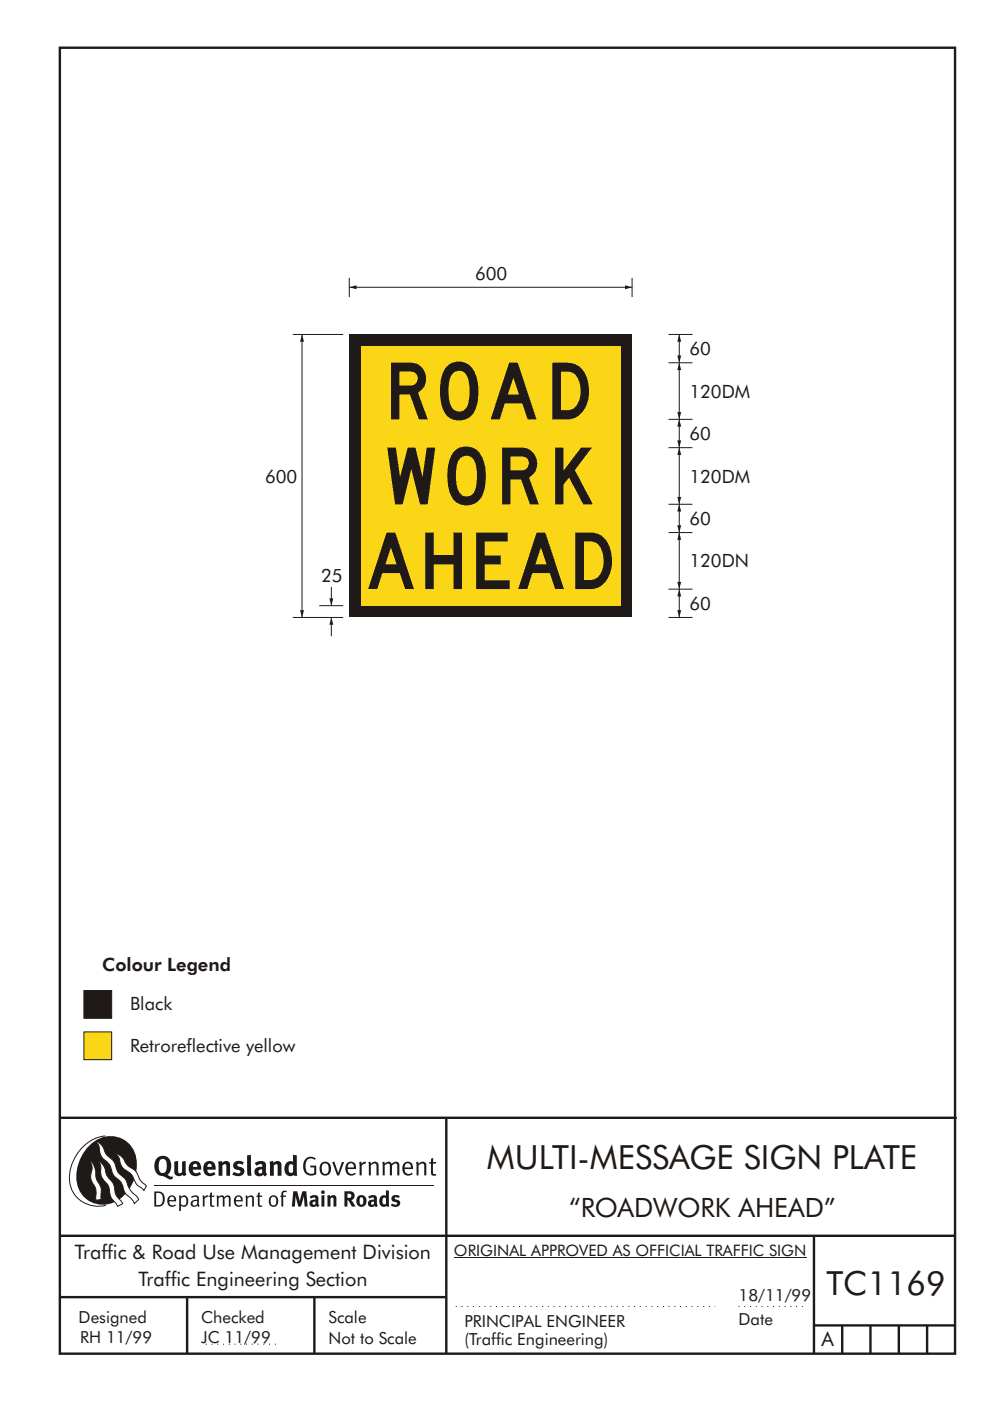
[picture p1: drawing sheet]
<svg xmlns="http://www.w3.org/2000/svg" width="210mm" height="297mm" viewBox="0 0 210 297" stroke-linecap="round" stroke-linejoin="round" font-family="sans-serif">
<g fill="none" stroke="#1f1a17" stroke-width=".51">
<path d="M12.7 10.1h189.9v276.9h-189.9zM12.7 237h190.3M94.7 236.9v50.1M12.7 262h190M12.7 275h82M39.7 275v12M66.7 275v12M172.7 262v25M172.7 281h30M178.7 281v6M184.7 281v6M190.7 281v6"/>
<path d="M196.7 281v6"/>
</g>
<path d="M96.7 277h55M156.7 277h14M43.7 285h15" fill="none" stroke="#1f1a17" stroke-width=".21" stroke-dasharray=".2 1" stroke-linecap="butt"/>
<path d="M17.8 218.8h5.9v5.9h-5.9z" fill-rule="evenodd" fill="#fad617" stroke="#1f1a17" stroke-width=".21"/>
<path d="M17.8 210h5.9v5.9h-5.9z" fill-rule="evenodd" fill="#1f1a17" stroke="#1f1a17" stroke-width=".21"/>
<path d="M144.1 124.9v6" fill="none" stroke="#1f1a17" stroke-width=".21"/>
<g fill="#1f1a17">
<path d="M143.7 129.4h.8l-.4 1.5z" fill-rule="evenodd"/>
<path d="M144.1 124.9l.4 1.6h-.8z" fill-rule="evenodd"/>
</g>
<path d="M144.1 112.9v12" fill="none" stroke="#1f1a17" stroke-width=".21"/>
<g fill="#1f1a17">
<path d="M143.7 123.4h.8l-.4 1.5z" fill-rule="evenodd"/>
<path d="M144.1 112.9l.4 1.6h-.8z" fill-rule="evenodd"/>
</g>
<path d="M74.1 60.9h60.1" fill="none" stroke="#1f1a17" stroke-width=".21"/>
<g fill="#1f1a17">
<path d="M74.1 70.9h60v60h-60z"/>
<path d="M132.6 60.5l1.6 .4-1.6 .4 1.6-.4-1.6 .4z" fill-rule="evenodd"/>
<path d="M74.1 60.9l1.5-.4v.8z" fill-rule="evenodd"/>
</g>
<path d="M76.6 73.4h55v55h-55z" fill="#fad617"/>
<path d="M74.1 58.9v4.1M134.1 58.9v4.1M144.1 106.9v6M141.8 130.9h5.1M141.8 124.9h5.1" fill="none" stroke="#1f1a17" stroke-width=".21"/>
<g fill="#1f1a17">
<path d="M143.7 111.4h.8l-.4 1.5z" fill-rule="evenodd"/>
<path d="M144.1 106.9l.4 1.6h-.8z" fill-rule="evenodd"/>
</g>
<path d="M144.1 94.9v12M141.8 112.9h5.1M141.8 106.9h5.1" fill="none" stroke="#1f1a17" stroke-width=".21"/>
<g fill="#1f1a17">
<path d="M143.7 105.4h.8l-.4 1.5z" fill-rule="evenodd"/>
<path d="M144.1 94.9l.4 1.6h-.8z" fill-rule="evenodd"/>
</g>
<path d="M144.1 88.9v6" fill="none" stroke="#1f1a17" stroke-width=".21"/>
<g fill="#1f1a17">
<path d="M143.7 93.4h.8l-.4 1.5z" fill-rule="evenodd"/>
<path d="M144.1 88.9l.4 1.6h-.8z" fill-rule="evenodd"/>
</g>
<path d="M144.1 76.9v12M141.8 94.9h5.1M141.8 88.9h5.1" fill="none" stroke="#1f1a17" stroke-width=".21"/>
<g fill="#1f1a17">
<path d="M143.7 87.4h.8l-.4 1.5z" fill-rule="evenodd"/>
<path d="M144.1 76.9l.4 1.6h-.8z" fill-rule="evenodd"/>
</g>
<path d="M144.1 70.9v6" fill="none" stroke="#1f1a17" stroke-width=".21"/>
<g fill="#1f1a17">
<path d="M143.7 75.4h.8l-.4 1.5z" fill-rule="evenodd"/>
<path d="M144.1 70.9l.4 1.6h-.8z" fill-rule="evenodd"/>
</g>
<path d="M141.8 76.9h5.1M141.8 70.9h5.1M70.3 124.4v4" fill="none" stroke="#1f1a17" stroke-width=".21"/>
<path d="M69.9 126.9h.8l-.4 1.5 .4-1.5-.4 1.5z" fill-rule="evenodd" fill="#1f1a17"/>
<path d="M70.3 130.9v4" fill="none" stroke="#1f1a17" stroke-width=".21"/>
<path d="M70.3 130.9l.4 1.6h-.8z" fill-rule="evenodd" fill="#1f1a17"/>
<path d="M62.1 70.9h10.7M64.1 70.9v60M62.1 130.9h10.7M67.7 128.4h5.1" fill="none" stroke="#1f1a17" stroke-width=".21"/>
<g fill="#1f1a17">
<path d="M63.7 129.4h.8l-.4 1.5z" fill-rule="evenodd"/>
<path d="M64.1 70.9l.4 1.6h-.8z" fill-rule="evenodd"/>
</g>
<path d="M96.3 266.7h74.7" fill="none" stroke="#1f1a17" stroke-width=".21"/>
<g fill="#1f1a17">
<path d="M64.9 245.6a1.61 1.61 0 0 1 2.1 0l-.2 .3a1.17 1.17 0 0 0-1.4-.2 1.17 1.17 0 0 0-.6 1.3 1.42 1.42 0 0 0 1.2 1.9l.7-.2v-1.2h-.8l-.1-.4h1.3v1.9a1.82 1.82 0 0 1-2.2-.1 1.82 1.82 0 0 1-.6-2.1l.2-.7z" fill-rule="evenodd"/>
<path d="M68.2 246.5a1.77 1.77 0 0 0 .4 2.7 1.39 1.39 0 0 0 1.4-.5 1.39 1.39 0 0 0 .2-1.5 1.19 1.19 0 0 0-2-.7zM68.5 246.8a.83 .83 0 0 1 1 .1 .83 .83 0 0 1 .2 1 .75 .75 0 0 1-.6 1 .75 .75 0 0 1-.8-.8v-.9z" fill-rule="evenodd"/>
<path d="M70.5 246.4l.4-.1 .8 2.4 .8-2.3h.5l-1.1 2.8h-.4z" fill-rule="evenodd"/>
<path d="M73.6 246.7a1.74 1.74 0 0 0 .5 2.5h.9l.5-.3-.2-.3a.89 .89 0 0 1-1.1 .2 .89 .89 0 0 1-.4-.9h1.7a1.15 1.15 0 0 0-.4-1.4 1.15 1.15 0 0 0-1.5 .2zM74 246.9a.67 .67 0 0 1 .8-.2 .67 .67 0 0 1 .3 .8h-1.3z" fill-rule="evenodd"/>
<path d="M76.2 246.4l.4-.1 .1 .4 .5-.4h.5l-.2 .5a.61 .61 0 0 0-.8 .6v1.8h-.4z" fill-rule="evenodd"/>
<path d="M78.1 246.4l.5-.1 .1 .4a.89 .89 0 0 1 .9-.4 .89 .89 0 0 1 .7 .7v2.2h-.4v-2.2l-.1-.2-.3-.1-.8 .4v2.1h-.4z" fill-rule="evenodd"/>
<path d="M81.1 246.4l.4-.1 .1 .4a.83 .83 0 0 1 .8-.4 .83 .83 0 0 1 .7 .5 .86 .86 0 0 1 .9-.5 .86 .86 0 0 1 .7 .7v2.2h-.4l-.1-2.3a.5 .5 0 0 0-.8 0l-.2 .2v2.1h-.5v-2.2l-.4-.3-.7 .4v2.1h-.4z" fill-rule="evenodd"/>
<path d="M85.7 246.7a1.74 1.74 0 0 0 .5 2.5h.9l.5-.3-.2-.3a.89 .89 0 0 1-1.1 .2 .89 .89 0 0 1-.4-.9h1.7a1.15 1.15 0 0 0-.5-1.4 1.15 1.15 0 0 0-1.4 .2zM86 246.9a.67 .67 0 0 1 .9-.2 .67 .67 0 0 1 .3 .8h-1.3z" fill-rule="evenodd"/>
<path d="M88.3 246.4l.4-.1 .1 .4a.89 .89 0 0 1 .9-.4 .89 .89 0 0 1 .8 .7v2.2h-.5v-2.2l-.1-.2-.3-.1-.8 .4v2.1h-.4z" fill-rule="evenodd"/>
<path d="M91.5 245.6l.4-.1v.9h.7l-.2 .3h-.5v2.1l.1 .1h.5l.1 .3a.71 .71 0 0 1-1.2-.6v-1.9h-.3v-.3h.3z" fill-rule="evenodd"/>
<path d="M37 246.3l.8-.2v2a.46 .46 0 0 0 .2 .6 .46 .46 0 0 0 .6-.2v-2.2l.8-.2v2.4l.2 .5-.6 .4-.2-.3a1.03 1.03 0 0 1-1.2 .2 1.03 1.03 0 0 1-.6-1z" fill-rule="evenodd"/>
<path d="M40.4 246.6a1.64 1.64 0 0 0 0 2.3 1.64 1.64 0 0 0 2.3 .1l-.4-.5a.78 .78 0 0 1-.9 .3 .78 .78 0 0 1-.5-.8h1.8a1.37 1.37 0 0 0-.6-1.6 1.37 1.37 0 0 0-1.7 .2zM41.1 246.9a.48 .48 0 0 1 .6-.1 .48 .48 0 0 1 .2 .6h-1z" fill-rule="evenodd"/>
<path d="M43.5 246.6a1.65 1.65 0 0 0-.2 2 1.65 1.65 0 0 0 1.9 .7l.5-.3-.3-.5a.78 .78 0 0 1-.9 .3 .78 .78 0 0 1-.5-.8h1.8a1.37 1.37 0 0 0-.6-1.6 1.37 1.37 0 0 0-1.7 .2zM44.1 246.9a.48 .48 0 0 1 .6-.1 .48 .48 0 0 1 .2 .6h-.9z" fill-rule="evenodd"/>
<path d="M46.3 246.3l.7-.2 .1 .4a.95 .95 0 0 1 1-.3 .95 .95 0 0 1 .7 .8v2.3h-.8v-2.3l-.3-.2-.5 .3v2.2h-.8z" fill-rule="evenodd"/>
<path d="M49.7 246.5a1.73 1.73 0 0 1 2-.1l-.2 .6-.6-.2a.42 .42 0 0 0-.6 .2l.2 .3a1.23 1.23 0 0 1 1.4 1 1.47 1.47 0 0 1-2.3 .9l-.3-.2 .3-.6 .7 .4a.47 .47 0 0 0 .7-.4 .87 .87 0 0 0-1-.5l-.4-.2-.1-.4z" fill-rule="evenodd"/>
<path d="M54.1 246.6l.3 .6 .3-.2a.62 .62 0 0 1 .9 0l.1 .4a1.21 1.21 0 0 0-1.4 .3 1.21 1.21 0 0 0-.1 1.3 1.19 1.19 0 0 0 1.6 .1l.5 .3 .4-.4-.3-.4v-1.4a.96 .96 0 0 0-1.3-1zM55 248l.6-.1v.7a.43 .43 0 0 1-.6 .1 .43 .43 0 0 1 0-.7z" fill-rule="evenodd"/>
<path d="M57.2 246.3l.7-.2 .1 .4a.95 .95 0 0 1 1-.3 .95 .95 0 0 1 .7 .8v2.3h-.8v-2.3l-.2-.2-.6 .3v2.2h-.8z" fill-rule="evenodd"/>
<path d="M62.2 244.8v1.5a1.29 1.29 0 0 0-1.4 .2 1.29 1.29 0 0 0-.5 1.3 1.24 1.24 0 0 0 .6 1.4 1.24 1.24 0 0 0 1.4-.1l.1 .2h.7l-.1-4.3zM61.5 246.9l.4-.1 .3 .2v1.5l-.3 .1a.48 .48 0 0 1-.6-.4 1.52 1.52 0 0 1 .2-1.3z" fill-rule="evenodd"/>
<path d="M52.4 245l.8-.2 .2 4.5h-.8l-.1-.2z" fill-rule="evenodd"/>
</g>
<path d="M22.4 240.8a9 9 0 0 0-7.4 10.9 6.2 6.2 0 0 0 7.5 3.8M32.7 251.4h59.4" fill="none" stroke="#1f1a17" stroke-width=".21"/>
<path d="M19.1 242.7a5.7 5.7 0 0 1 6.5-1.4 5.7 5.7 0 0 1 3.4 5.7 8.6 8.6 0 0 1-6.2 8.3 5.7 5.7 0 0 1-6.5-7 9.9 9.9 0 0 1 2.8-5.6z" fill-rule="evenodd" fill="#1f1a17"/>
<path d="M24.5 244.5a3.1 3.1 0 0 1 2.3 2.2l.7 .7a3.2 3.2 0 0 1 2 2.4l.4 .6 1.2 1.1-.6 .9-.2-.3a3.5 3.5 0 0 1-1.9-2.1 3.8 3.8 0 0 0-2.1-2.1 3.5 3.5 0 0 1-1-2.3zM20.4 241.9a3.4 3.4 0 0 1 1.9 2.5l.7 .8a3.3 3.3 0 0 1 1.7 2.6 4.4 4.4 0 0 0 1.7 2l.3 .3a6.1 6.1 0 0 0 2.5 3.7l.2 .5-.9 .9a6.1 6.1 0 0 0-1.9-2.2l-.4-.8a3.6 3.6 0 0 0-1.9-2.8l-.6-1a3.6 3.6 0 0 0-1.9-2.8 3.7 3.7 0 0 1-.8-2.4zM21 246.1a3.4 3.4 0 0 1 1.5 2.8l.6 .9a3.8 3.8 0 0 1 1.4 3.1l.3 .7 1.2 1.6-1 .6-.5-.8a3.2 3.2 0 0 1-1.3-2.8 4.3 4.3 0 0 0-1.4-2.2 4.7 4.7 0 0 1-.5-2.9zM19.2 246.1a5.1 5.1 0 0 1 1.2 3.7l.3 .7a3.1 3.1 0 0 1 .7 3l.1 .8-1.1 .2-.1-.8a3.5 3.5 0 0 0-.9-3.2 3.6 3.6 0 0 1 .1-2.6z" fill-rule="evenodd" fill="#fff" stroke="#1f1a17" stroke-width=".21"/>
<g fill="#1f1a17">
<path d="M33.4 245.5a2.51 2.51 0 0 0 .4 3.7l.8 .1a2.78 2.78 0 0 0 2 .7l.2-.5h-.6l-.7-.4a2.56 2.56 0 0 0 0-3.8 1.83 1.83 0 0 0-2.1 .2zM34 245.9a.87 .87 0 0 1 1 0 .87 .87 0 0 1 .4 .9v.4a1.17 1.17 0 0 1-.9 1.5l-.3-.1a2.38 2.38 0 0 1-.2-2.7z" fill-rule="evenodd"/>
<path d="M33.1 252.9v2.6a1.12 1.12 0 0 0 1.2-.3 1.12 1.12 0 0 0 .2-1.2l-.1-.5-.3-.4zM32.7 252.6h1.1a1.67 1.67 0 0 1 1.2 1.7 1.67 1.67 0 0 1-1.3 1.5h-1zM36.1 253.9l-.2 .5h1.1a.55 .55 0 0 0-.3-.6 .55 .55 0 0 0-.6 .1zM35.8 253.8a.95 .95 0 0 1 1.2-.2 .95 .95 0 0 1 .4 1.1h-1.5a.72 .72 0 0 0 .4 .8 .72 .72 0 0 0 .9-.2l.1 .3a1.15 1.15 0 0 1-1.5 0 1.15 1.15 0 0 1-.2-1.5zM38.4 254.1v1.2a.7 .7 0 0 0 .9 .1 .7 .7 0 0 0 .2-.9 .61 .61 0 0 0-.4-.7 .61 .61 0 0 0-.7 .3zM38 253.5l.3-.1 .1 .4a.95 .95 0 0 1 1.2-.2 .95 .95 0 0 1 .3 1.2 .92 .92 0 0 1-.5 1 .92 .92 0 0 1-1-.2v1.1l-.4 .1zM40.9 254.8a.5 .5 0 0 0 .2 .8 .5 .5 0 0 0 .7-.4v-.6zM40.5 253.7a1 1 0 0 1 1.7 .3v1.4l.2 .2-.2 .3-.3-.3a.78 .78 0 0 1-1.4-.1 .78 .78 0 0 1 .8-1.1h.5a.58 .58 0 0 0-.3-.7 .58 .58 0 0 0-.7 .3zM43 253.5l.3-.1 .1 .4 .3-.3 .5-.1-.2 .4a.52 .52 0 0 0-.6 .6v1.4h-.4zM44.6 252.9l.4-.1-.1 .7h.6l-.1 .3h-.5v1.5a.35 .35 0 0 0 .6 .3v.2a.57 .57 0 0 1-.6 .1 .57 .57 0 0 1-.3-.5v-1.6h-.3v-.3h.3zM45.9 253.5l.4-.1 .1 .4 .2-.2a.64 .64 0 0 1 1 .2 .7 .7 0 0 1 .8-.4 .7 .7 0 0 1 .5 .7v1.7h-.3v-1.7l-.3-.3-.7 .3v1.7h-.3v-1.6a.38 .38 0 0 0-.3-.5 .38 .38 0 0 0-.5 .2l-.1 .2v1.7h-.4zM50.2 253.9l-.2 .5h1.1a.55 .55 0 0 0-.2-.6 .55 .55 0 0 0-.7 .1zM49.9 253.8a.95 .95 0 0 1 1.2-.2 .95 .95 0 0 1 .4 1.1h-1.5a.72 .72 0 0 0 .4 .8 .72 .72 0 0 0 .9-.2l.1 .3a1.15 1.15 0 0 1-1.5 0 1.15 1.15 0 0 1-.2-1.5zM52.1 253.5l.3-.1 .1 .4a.72 .72 0 0 1 .8-.4 .72 .72 0 0 1 .6 .7v1.7h-.4v-1.6a.45 .45 0 0 0-.3-.5 .45 .45 0 0 0-.5 .3l-.2 .1v1.7h-.3zM54.7 252.9l.4-.1v.7h.6l-.1 .3h-.5v1.5a.35 .35 0 0 0 .5 .3v.2a.57 .57 0 0 1-.6 .1 .57 .57 0 0 1-.3-.5v-1.6h-.3v-.3h.3zM57.6 253.9l-.2 .7a.65 .65 0 0 0 .3 .8 .65 .65 0 0 0 .8-.2l.1-.1a.93 .93 0 0 0-.7-1.4zM57.3 253.7a1.12 1.12 0 0 1 1.4 .1 1.12 1.12 0 0 1 .3 1.4 1.01 1.01 0 0 1-1.3 .6 1.01 1.01 0 0 1-.7-1.2zM59.9 252.6l.5-.2 .5 .2-.1 .2-.4-.1-.3 .2v.6h.6l-.1 .3h-.5v2h-.4v-2h-.2v-.3h.2zM62.2 252.6l-.3 3.2h.7l.1-2.3 .6 2.3h.6l.6-2.3 .1 2.3h.7l-.3-3.2h-.9l-.5 2.1-.5-2.1zM65.7 253.7l.3 .5a.51 .51 0 0 1 .5-.4 .51 .51 0 0 1 .4 .4v.1a.88 .88 0 0 0-1.1 .4 .88 .88 0 0 0 .2 1.1 .9 .9 0 0 0 1.1-.2l.3 .3 .4-.3-.2-.3v-1.1a.87 .87 0 0 0-.5-.8 .87 .87 0 0 0-1 .1zM66.4 254.8h.5v.5l-.1 .1h-.3l-.2-.1zM68.2 253.5v2.3h.6v-2.4zM68.1 252.8a.4 .4 0 0 0 .8 0 .4 .4 0 0 0-.8 0zM69.4 253.5l.1 2.3h.6v-1.7a.33 .33 0 0 1 .4-.2 .33 .33 0 0 1 .3 .4v1.5h.6v-1.7a.75 .75 0 0 0-.6-.7 .75 .75 0 0 0-.8 .3v-.3zM73.1 252.6v3.2h.6v-1.3l.3 .2 .7 1.1h.7l-.9-1.4a.94 .94 0 0 0 .7-1 .94 .94 0 0 0-.9-.8zM73.7 253.1a.51 .51 0 0 1 .8 .1 .51 .51 0 0 1-.2 .7l-.6 .1zM75.9 253.7a1.19 1.19 0 0 0-.1 1.7 1.19 1.19 0 0 0 1.8 0 1.19 1.19 0 0 0-.1-1.6 1.19 1.19 0 0 0-1.6-.1zM76.5 253.9l.2-.1a.99 .99 0 0 1 0 1.6 1.06 1.06 0 0 1-.2-1.5zM78.1 253.7l.3 .5a.51 .51 0 0 1 .5-.4 .51 .51 0 0 1 .5 .4v.1a.88 .88 0 0 0-1.2 .4 .88 .88 0 0 0 .2 1.1 .9 .9 0 0 0 1.1-.2l.3 .3 .4-.3-.2-.3v-1.1a.87 .87 0 0 0-.5-.8 .87 .87 0 0 0-1 .1zM78.9 254.8h.4v.5l-.1 .1h-.3l-.1-.1zM81.9 252.4v1.1a1.2 1.2 0 0 0-1.4 .6 1.2 1.2 0 0 0 .2 1.4l.5 .4 .8-.2v.1h.6l-.1-3.3zM81.4 253.9l.5 .2-.1 1.2a.46 .46 0 0 1-.5-.1 .46 .46 0 0 1-.1-.5zM83.3 253.6a.79 .79 0 0 0-.1 .9 .79 .79 0 0 0 .9 .4 .33 .33 0 0 1 0 .5 .33 .33 0 0 1-.5 0l-.4-.2-.3 .4a1.15 1.15 0 0 0 1.2 .3 1.15 1.15 0 0 0 .8-1 1.49 1.49 0 0 0-1.2-.8 .4 .4 0 0 1 .3-.3 .4 .4 0 0 1 .4 .1l.2 .1 .2-.4a1.47 1.47 0 0 0-1.5 0z" fill-rule="evenodd"/>
</g>
<g font-size="12" fill="#1f1a17">
<text x="83" y="88.9">ROAD</text>
<text x="82.2" y="106.9">WORK</text>
<text x="78.1" y="124.9">AHEAD</text>
</g>
<g font-size="7.1" fill="#1f1a17">
<text x="103.3" y="247.8">MULTI-MESSAGE SIGN PLATE</text>
<text x="175.3" y="274.5">TC1169</text>
</g>
<text font-size="5.6" fill="#1f1a17" x="120.7" y="258">“ROADWORK AHEAD”</text>
<g font-size="4.2" fill="#1f1a17">
<text x="15.9" y="267">Traffic &amp; Road Use Management Division</text>
<text x="29.4" y="272.6">Traffic Engineering Section</text>
<text x="174.3" y="285.4">A</text>
</g>
<g font-size="3.9" fill="#1f1a17">
<text x="100.8" y="59.4">600</text>
<text x="146.3" y="75.3">60</text>
<text x="146.3" y="84.3">120DM</text>
<text x="146.3" y="93.3">60</text>
<text x="56.2" y="102.3">600</text>
<text x="146.3" y="102.3">120DM</text>
<text x="146.3" y="111.3">60</text>
<text x="68.1" y="123.4">25</text>
<text x="146.3" y="120.3">120DN</text>
<text x="146.3" y="129.3">60</text>
<text x="21.7" y="205.9">Colour Legend</text>
<text x="27.6" y="214.2">Black</text>
<text x="27.6" y="223">Retroreflective yellow</text>
</g>
<g font-size="3.5" fill="#1f1a17">
<text x="156.7" y="275.9">18/11/99</text>
<text x="16.7" y="280.5">Designed</text>
<text x="42.7" y="280.5">Checked</text>
<text x="69.7" y="280.5">Scale</text>
<text x="98.5" y="281.4">PRINCIPAL ENGINEER</text>
<text x="156.7" y="281">Date</text>
<text x="17" y="284.8">RH 11/99</text>
<text x="42.7" y="284.8">JC 11/99</text>
<text x="69.7" y="285">Not to Scale</text>
<text x="98.5" y="285.1">(Traffic Engineering)</text>
</g>
<text font-size="3.4" fill="#1f1a17" x="96.3" y="266.3">ORIGINAL APPROVED AS OFFICIAL TRAFFIC SIGN</text>
</svg>
